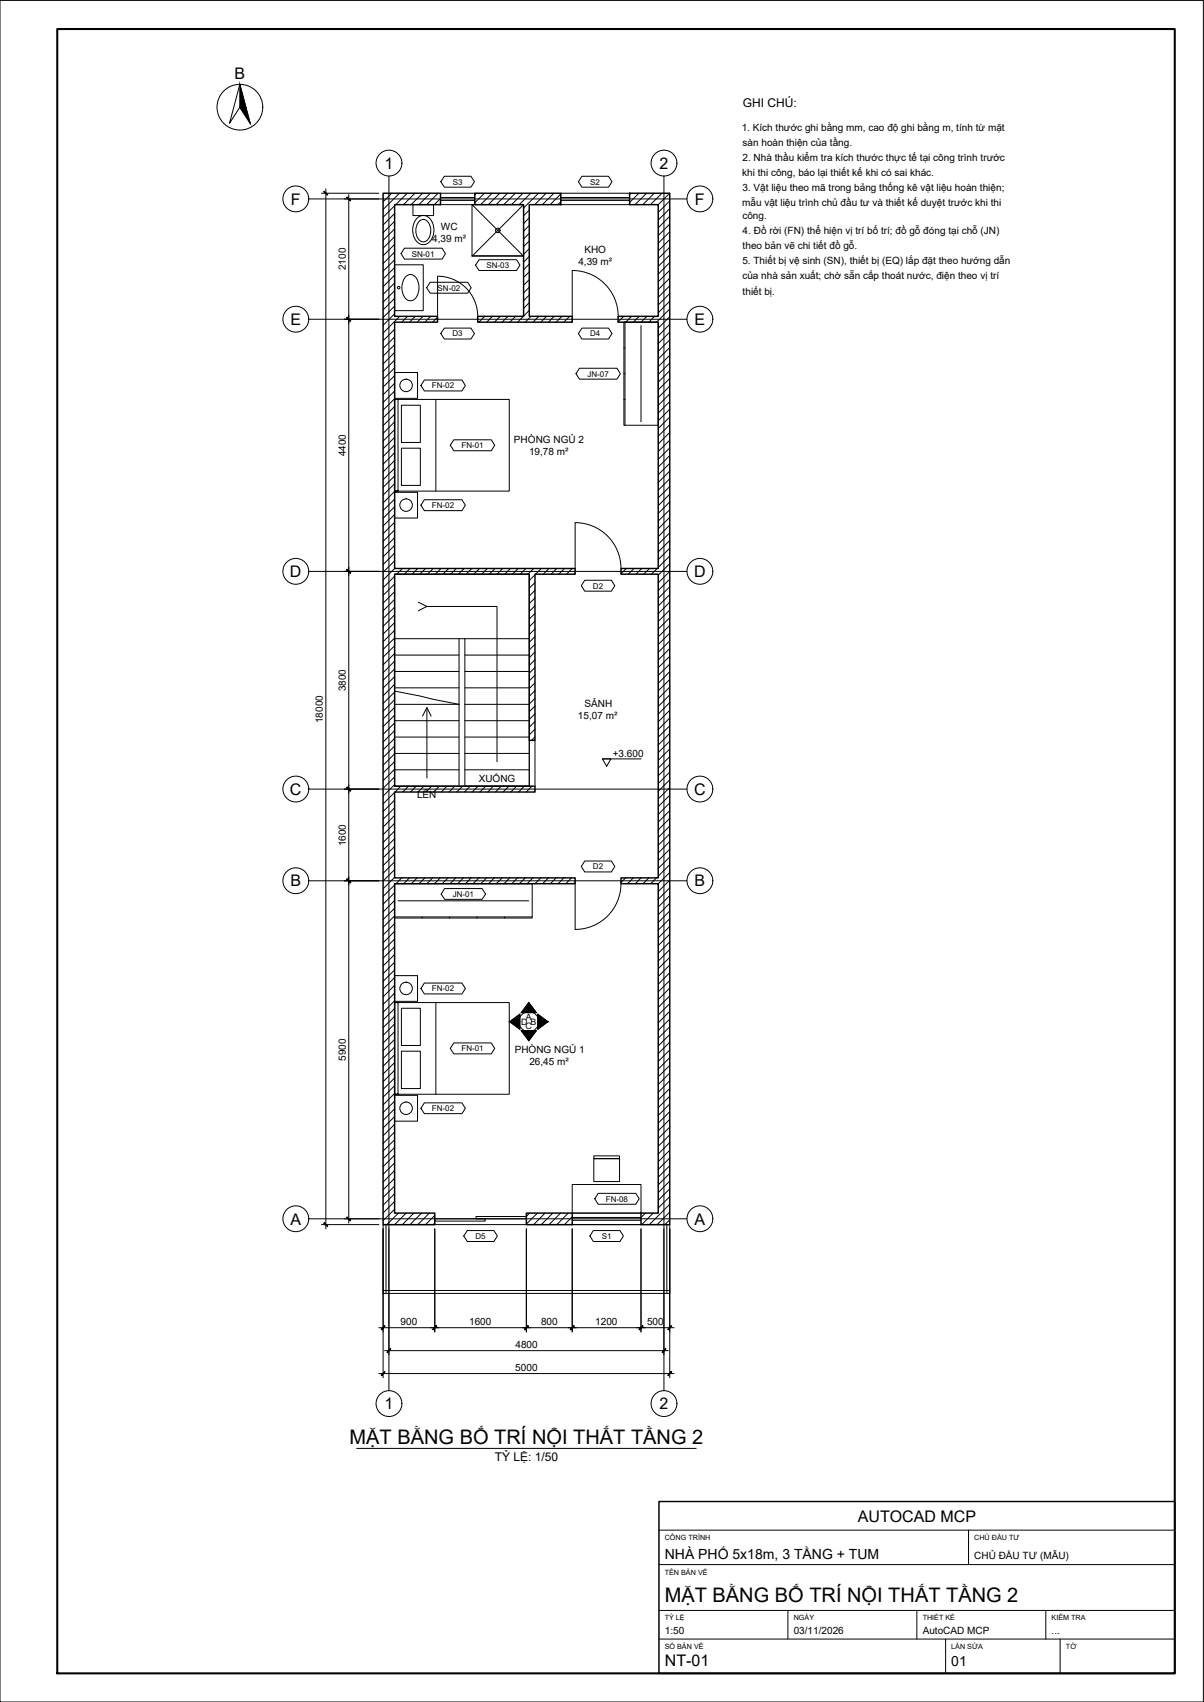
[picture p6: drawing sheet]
<svg xmlns="http://www.w3.org/2000/svg" width="420mm" height="594mm" viewBox="0 0 420 594" stroke-linecap="round" stroke-linejoin="round" font-family="sans-serif">
<!-- layer: A-WALL -->
<path d="M133.7 67.5h20v3.9h-16v39h15v2.1h-15v85.9h63v2h-14v58h-2v-58h-47v74h49v2.1h-49v29.9h63v2.1h-63v114.9h14v4.1h-18zM165.7 67.5h30v3.9h-11v39h15v2.1h-33v-2.1h16v-39h-17zM219.7 67.5h14v360h-10v-4.1h6v-114.9h-13v-2.1h13v-106h-13v-2h13v-85.9h-14v-2.1h14v-39h-10zM183.7 423.4h16v4.1h-16z" fill="none" stroke="#000" stroke-width=".51"/>
<!-- layer: A-WALL-PATT -->
<g fill="none" stroke="#000" stroke-width=".35">
<path d="M134 67.5l-.3 .2M136.7 67.5l-3 3M137.7 71.8l-4 4M137.7 74.5l-4 4M137.7 77.2l-4 4M137.7 79.9l-4 4M139.4 67.5l-5.7 5.6M142.1 67.5l-4 3.9M144.8 67.5l-4 3.9M147.5 67.5l-4 3.9M150.2 67.5l-4 3.9M152.9 67.5l-4 3.9"/>
<path d="M153.7 69.3l-2.1 2.1M166.3 67.5l-.6 .6M169 67.5l-3.3 3.3M171.7 67.5l-4 3.9M174.4 67.5l-4 3.9M177.1 67.5l-4 3.9M179.8 67.5l-4 3.9M182.5 67.5l-4 3.9M184.7 73.3l-2 2M184.7 76l-2 2M184.7 78.7l-2 2M185.2 67.5l-4 3.9"/>
<path d="M187.9 67.5l-5.2 5.1M190.6 67.5l-4 3.9M193.3 67.5l-4 3.9M195.7 67.7l-3.7 3.7M195.7 70.4l-1 1M220.2 67.5l-.5 .5M222.9 67.5l-3.2 3.2M225.6 67.5l-4 3.9M228.3 67.5l-4 3.9M231 67.5l-4 3.9M233.7 67.5l-4 3.9M233.7 70.1l-4 4"/>
<path d="M233.7 72.8l-4 4M233.7 75.5l-4 4M233.7 78.2l-4 4M137.7 82.6l-4 4M137.7 85.3l-4 4M137.7 88l-4 4M137.7 90.7l-4 4M137.7 93.4l-4 4M137.7 96.1l-4 4M137.7 98.8l-4 4M184.7 81.4l-2 2M184.7 84.1l-2 2"/>
<path d="M184.7 86.8l-2 2M184.7 89.5l-2 2M184.7 92.2l-2 2M184.7 94.9l-2 2M184.7 97.6l-2 2M233.7 80.9l-4 4M233.7 83.6l-4 4M233.7 86.3l-4 4M233.7 89l-4 4M233.7 91.7l-4 4M233.7 94.4l-4 4M233.7 97.1l-4 4"/>
<path d="M233.7 99.8l-4 4M137.7 101.5l-4 4M137.7 104.2l-4 4M137.7 106.9l-4 3.9M137.7 109.5l-4 4.1M137.7 114.9l-4 4M137.7 117.6l-4 4M139.5 110.4l-5.8 5.9M142.2 110.4l-2 2.1M144.9 110.4l-2 2.1M147.6 110.4l-2 2.1M150.3 110.4l-2 2.1"/>
<path d="M152.7 110.7l-1.7 1.8M169.2 110.4l-2.1 2.1M171.8 110.4l-2 2.1M174.5 110.4l-1.9 2.1M177.2 110.4l-2 2.1M179.9 110.4l-2 2.1M182.6 110.4l-2 2.1M184.7 100.3l-2 1.9M184.7 103l-2 2M184.7 105.6l-2 2.1M184.7 108.3l-2 2M185.3 110.4l-2 2.1"/>
<path d="M188 110.4l-2 2.1M190.7 110.4l-2 2.1M193.4 110.4l-2 2.1M196.1 110.4l-2 2.1M198.8 110.4l-2 2.1M199.7 112.2l-.2 .3M217.6 110.4l-1.9 2M220.3 110.4l-1.9 2.1M223.1 110.4l-2.1 2.1M225.7 110.4l-2 2.1M228.4 110.4l-2 2.1M233.7 102.5l-4 3.9"/>
<path d="M233.7 105.1l-4 4M233.7 107.8l-4.6 4.7M233.7 110.5l-4 4M233.7 113.2l-4 4M233.7 115.9l-4 4M233.7 118.6l-4 4M137.7 120.3l-4 4M137.7 123l-4 4M137.7 125.7l-4 4M137.7 128.4l-4 4M137.7 131.1l-4 4M137.7 133.8l-4 4"/>
<path d="M137.7 136.5l-4 4M137.7 139.2l-4 4M233.7 121.3l-4 4M233.7 124l-4 4M233.7 126.7l-4 4M233.7 129.4l-4 4M233.7 132.1l-4 4M233.7 134.8l-4 4M233.7 137.5l-4 4M137.7 141.9l-4 4M137.7 144.6l-4 4M137.7 147.2l-4 4.1"/>
<path d="M137.7 150l-4 4M137.7 152.7l-4 3.9M137.7 155.3l-4 4.1M137.7 158l-4 4M233.7 140.2l-4 4M233.7 142.8l-4 4.1M233.7 145.6l-4 4M233.7 148.3l-4 3.9M233.7 150.9l-4 4.1M233.7 153.6l-4 4M233.7 156.4l-4 3.9M233.7 159l-4 4"/>
<path d="M137.7 160.8l-4 3.9M137.7 163.4l-4 4M137.7 166.1l-4 4M137.7 168.8l-4 4M137.7 171.5l-4 4M137.7 174.2l-4 4M137.7 176.9l-4 4M137.7 179.6l-4 4M233.7 161.7l-4 4M233.7 164.4l-4 4M233.7 167.1l-4 4M233.7 169.8l-4 4"/>
<path d="M233.7 172.5l-4 4M233.7 175.2l-4 4M233.7 177.9l-4 4M137.7 182.3l-4 4M137.7 185l-4 4M137.7 187.7l-4 4M137.7 190.4l-4 4M137.7 193.1l-4 4M137.7 195.8l-4 3.9M137.7 198.4l-4 4.1M140.4 198.4l-2 2M143.1 198.4l-2 2"/>
<path d="M145.8 198.4l-2 2M148.5 198.4l-2 2M151.2 198.4l-2 2M153.9 198.4l-2 2M156.6 198.4l-2 2M159.3 198.4l-2 2M162 198.4l-2 2M164.7 198.4l-2.1 2M167.3 198.4l-1.9 2M170.1 198.4l-2 2M172.8 198.4l-2.1 2M175.4 198.4l-2 2"/>
<path d="M178.1 198.4l-2 2M180.8 198.4l-2 2M183.5 198.4l-2 2M186.2 198.4l-2 2M188.9 198.4l-2 2M191.6 198.4l-2 2M194.3 198.4l-2 2M197 198.4l-2 2M199.7 198.4l-2 2M218.6 198.4l-1.9 1.9M221.2 198.4l-2 2M223.9 198.4l-1.9 2"/>
<path d="M226.7 198.4l-2.1 2M229.3 198.4l-2 2M233.7 180.6l-4 4M233.7 183.3l-4 4M233.7 186l-4 4M233.7 188.7l-4 4M233.7 191.4l-4 3.9M233.7 194.1l-4 3.9M233.7 196.7l-4 4.1M233.7 199.4l-4 4M137.7 201.1l-4 4.1M137.7 203.8l-4 4"/>
<path d="M137.7 206.5l-4 4M137.7 209.2l-4 4M137.7 211.9l-4 4M137.7 214.6l-4 4M137.7 217.3l-4 4M186.7 200.6l-2 2M186.7 203.3l-2 2M186.7 206.1l-2 1.9M186.7 208.7l-2 2M186.7 211.4l-2 2M186.7 214.1l-2 2M186.7 216.8l-2 2"/>
<path d="M186.7 219.5l-2 2M200.7 200.1l-.3 .3M233.7 202.2l-4 3.9M233.7 204.8l-4 4M233.7 207.5l-4 4M233.7 210.2l-4 4M233.7 212.9l-4 4M233.7 215.6l-4 4M233.7 218.3l-4 4M137.7 220l-4 4M137.7 222.7l-4 4M137.7 225.4l-4 4"/>
<path d="M137.7 228.1l-4 4M137.7 230.8l-4 4M137.7 233.5l-4 4M137.7 236.2l-4 4M137.7 238.9l-4 4M186.7 222.2l-2 2M186.7 224.9l-2 2M186.7 227.6l-2 2M186.7 230.3l-2 2M186.7 233l-2 2M186.7 235.7l-2 2M186.7 238.4l-2 1.9"/>
<path d="M233.7 221l-4 4M233.7 223.7l-4 4M233.7 226.4l-4 4M233.7 229.1l-4 4M233.7 231.8l-4 4M233.7 234.5l-4 4M233.7 237.2l-4 3.9M233.7 239.8l-4 4.1M137.7 241.6l-4 3.9M137.7 244.2l-4 4.1M137.7 246.9l-4 4.1M137.7 249.7l-4 3.9"/>
<path d="M137.7 252.3l-4 4M137.7 255l-4 4M137.7 257.7l-4 4M186.7 241.1l-2 1.9M186.7 243.7l-2 2.1M186.7 246.4l-2 2M186.7 249.1l-2 2M186.7 251.8l-2 2M186.7 254.5l-2 2M186.7 257.2l-1.2 1.2M233.7 242.5l-4 4.1M233.7 245.3l-4 3.9"/>
<path d="M233.7 247.9l-4 4M233.7 250.6l-4 4M233.7 253.3l-4 4M233.7 256l-4 4M233.7 258.7l-4 4M137.7 260.4l-4 4M137.7 263.1l-4 4M137.7 265.8l-4 4M137.7 268.5l-4 4M137.7 271.2l-4 4M137.7 273.9l-4 4M137.7 276.6l-4 4"/>
<path d="M137.7 279.3l-4 4M139.8 274.4l-2 2.1M142.5 274.4l-2 2.1M145.2 274.4l-1.9 2.1M147.9 274.4l-2 2.1M150.6 274.4l-2 2.1M153.3 274.4l-2 2.1M156 274.4l-2 2.1M158.7 274.4l-2 2.1M161.4 274.4l-2 2.1M164.1 274.4l-2 2.1M166.8 274.4l-2 2.1"/>
<path d="M169.5 274.4l-2 2.1M172.2 274.4l-2 2.1M174.9 274.4l-2 2.1M177.6 274.4l-2 2.1M180.3 274.4l-2 2.1M183 274.4l-2 2.1M185.6 274.4l-2 2.1M186.7 276.1l-.3 .4M233.7 261.4l-4 4M233.7 264.1l-4 4M233.7 266.8l-4 4M233.7 269.5l-4 4"/>
<path d="M233.7 272.2l-4 4M233.7 274.9l-4 4M233.7 277.6l-4 4M137.7 282l-4 4M137.7 284.7l-4 4M137.7 287.4l-4 4M137.7 290l-4 4.1M137.7 292.7l-4 4M137.7 295.5l-4 3.9M137.7 298.1l-4 4M233.7 280.3l-4 4M233.7 283l-4 3.9"/>
<path d="M233.7 285.6l-4 4.1M233.7 288.3l-4 4M233.7 291.1l-4 3.9M233.7 293.7l-4 4M233.7 296.4l-4 4M233.7 299.1l-4 4M137.7 300.8l-4 4M137.7 303.5l-4 4M137.7 306.2l-4 4M137.7 308.9l-4 4M137.7 311.6l-4 4M137.7 314.3l-4 4"/>
<path d="M137.7 317l-4 4M137.7 319.7l-4 4M140.2 306.4l-2 2.1M142.9 306.4l-2 2.1M145.6 306.4l-2 2.1M148.3 306.4l-2 2.1M151 306.4l-2 2.1M153.6 306.4l-2 2.1M156.3 306.4l-2 2.1M159 306.4l-1.9 2.1M161.7 306.4l-2 2.1M164.4 306.4l-2 2.1"/>
<path d="M167.1 306.4l-2 2.1M169.8 306.4l-2 2.1M172.5 306.4l-2 2.1M175.2 306.4l-2 2.1M177.9 306.4l-2 2.1M180.6 306.4l-2 2.1M183.3 306.4l-2 2.1M186 306.4l-2 2.1M188.7 306.4l-2 2.1M191.4 306.4l-2 2.1M194.1 306.4l-2 2.1M196.8 306.4l-2 2.1"/>
<path d="M199.4 306.4l-2 2.1M200.7 307.9l-.5 .6M218.3 306.4l-1.6 1.6M221 306.4l-2 2.1M223.7 306.4l-2 2.1M226.4 306.4l-2 2.1M229.1 306.4l-2 2.1M233.7 301.8l-4 4M233.7 304.5l-4 4M233.7 307.2l-4 4M233.7 309.9l-4 4M233.7 312.6l-4 4"/>
<path d="M233.7 315.3l-4 4M233.7 318l-4 4M137.7 322.4l-4 4M137.7 325.1l-4 4M137.7 327.8l-4 4M137.7 330.5l-4 3.9M137.7 333.2l-4 4M137.7 335.8l-4 4.1M137.7 338.6l-4 3.9M233.7 320.7l-4 4M233.7 323.4l-4 4M233.7 326.1l-4 3.9"/>
<path d="M233.7 328.8l-4 4M233.7 331.4l-4 4.1M233.7 334.2l-4 3.9M233.7 336.9l-4 3.9M233.7 339.5l-4 4M137.7 341.2l-4 4M137.7 343.9l-4 4.1M137.7 346.6l-4 4M137.7 349.3l-4 4M137.7 352l-4 4M137.7 354.7l-4 4M137.7 357.4l-4 4"/>
<path d="M233.7 342.2l-4 4M233.7 344.9l-4 4M233.7 347.6l-4 4M233.7 350.3l-4 4M233.7 353l-4 4M233.7 355.7l-4 4M233.7 358.4l-4 4M137.7 360.1l-4 4M137.7 362.8l-4 4M137.7 365.5l-4 4M137.7 368.2l-4 4M137.7 370.9l-4 4"/>
<path d="M137.7 373.6l-4 4M137.7 376.3l-4 4M137.7 378.9l-4 4.1M233.7 361.1l-4 4M233.7 363.8l-4 4M233.7 366.5l-4 4M233.7 369.2l-4 4M233.7 371.9l-4 3.9M233.7 374.5l-4 4.1M233.7 377.2l-4 4.1M233.7 380l-4 3.9M137.7 381.6l-4 4.1"/>
<path d="M137.7 384.4l-4 3.9M137.7 387l-4 4M137.7 389.7l-4 4M137.7 392.4l-4 4M137.7 395.1l-4 4M137.7 397.8l-4 4M233.7 382.6l-4 4M233.7 385.3l-4 4.1M233.7 388l-4 4M233.7 390.7l-4 4M233.7 393.4l-4 4M233.7 396.1l-4 4"/>
<path d="M233.7 398.8l-4 4M137.7 400.5l-4 4M137.7 403.2l-4 4M137.7 405.9l-4 4M137.7 408.6l-4 4M137.7 411.3l-4 4M137.7 414l-4 4M137.7 416.7l-4 4M137.7 419.4l-4 4M233.7 401.5l-4 4M233.7 404.2l-4 4M233.7 406.9l-4 4"/>
<path d="M233.7 409.6l-4 4M233.7 412.3l-4 4M233.7 415l-4 4M233.7 417.7l-4 4M137.7 422.1l-4 4M139 423.4l-4 4.1M141.7 423.4l-4 4.1M144.4 423.4l-4 4.1M147.1 423.4l-4 4.1M149.8 423.4l-4 4.1M151.7 424.2l-3.2 3.3M151.7 426.9l-.5 .6"/>
<path d="M184.8 423.4l-1.1 1.2M187.5 423.4l-3.8 3.8M190.2 423.4l-4 4.1M192.9 423.4l-4 4.1M195.6 423.4l-4 4.1M198.3 423.4l-4 4.1M199.7 424.7l-2.7 2.8M199.7 427.4v.1M225.3 423.4l-1.6 1.6M227.9 423.4l-4 4.1M233.7 420.3l-7.1 7.2M233.7 423.1l-4.4 4.4"/>
<path d="M233.7 425.8l-1.7 1.7"/>
</g>
<!-- layer: A-DOOR -->
<path d="M152.7 96.4v14M152.7 96.4a14 14 0 0 1 14 14M199.7 94.4v16M199.7 94.4a16 16 0 0 1 16 16M216.7 198.4a16 16 0 0 0-16-16v16M216.7 308.4a16 16 0 0 1-16 16v-15.9M151.7 425.4h17.6v.8h-17.6zM166.1 424.6h17.6v.8h-17.6z" fill="none" stroke="#000" stroke-width=".35"/>
<!-- layer: A-ANNO-TEXT -->
<path d="M155.1 61.5h9.2l1.3 1.9-1.3 1.9h-9.2l-1.3-1.9zM203.1 61.5h9.2l1.3 1.9-1.3 1.9h-9.2l-1.3-1.9zM155.1 114.5h9.2l1.3 1.9-1.3 1.9h-9.2l-1.3-1.9zM203.1 114.5h9.2l1.3 1.9-1.3 1.9h-9.2l-1.3-1.9zM204 202.5h9.4l1.1 1.9-1.1 1.9h-9.4l-1.1-1.9zM204 300.5h9.4l1.1 1.9-1.1 1.9h-9.4l-1.1-1.9zM163.1 429.5h9.2l1.3 1.9-1.3 1.9h-9.2l-1.3-1.9zM207.1 429.5h9.3l1.2 1.9-1.2 1.9h-9.3l-1.2-1.9zM124.5 505.6h118.5" fill="none" stroke="#000" stroke-width=".35"/>
<!-- layer: A-GLAZ -->
<g fill="none" stroke="#000" stroke-width=".35">
<path d="M153.7 67.5h12M153.7 71.4h12M153.7 68.9h12M153.7 69.9h12M195.7 67.5h24M195.7 71.4h24M195.7 68.9h24M195.7 69.9h24M164.7 89.3h18M199.7 427.5h24M199.7 423.4h24M199.7 425.9h24"/>
<path d="M199.7 425h24"/>
</g>
<!-- layer: A-OPEN -->
<path d="M184.7 258.4v16M186.7 258.4v16" fill="none" stroke="#000" stroke-width=".35"/>
<!-- layer: A-ANNO-DIMS -->
<g fill="none" stroke="#000" stroke-width=".35">
<path d="M112.2 67.5h20M113.7 65.9v363M120.2 69.4h12M121.7 67.9v359M120.2 111.4h12M120.2 199.4h12M120.2 275.4h12M120.2 307.4h12M112.2 427.5h20M120.2 425.4h12M133.7 428.9v52M135.7 428.9v44"/>
<path d="M151.7 428.9v36M183.7 428.9v36M199.7 428.9v36M223.7 428.9v36M231.7 428.9v44M233.7 428.9v52M132.2 463.4h103M132.2 479.4h103M134.2 471.4h99"/>
</g>
<!-- layer: 0 -->
<g fill="#000" stroke="#000" stroke-width=".35">
<path d="M113 66.9l1.2 1.2 .1-.1zM113 66.9l.2-.1 1.1 1.2z"/>
<path d="M121 68.9l1.2 1.2 .1-.1zM121 68.9l.2-.1 1.1 1.2z"/>
<path d="M121.2 110.8l-.2 .1 1.3 1.1zM121 110.9l1.3 1.1-.1 .1z"/>
<path d="M121 110.9l1.2 1.2 .1-.1zM121.2 110.8l1.1 1.2-1.3-1.1z"/>
<path d="M121.2 198.8l-.2 .1 1.3 1.1zM121 198.9l1.3 1.1-.1 .1z"/>
<path d="M121 198.9l1.2 1.2 .1-.1zM121.2 198.8l1.1 1.2-1.3-1.1z"/>
<path d="M121.2 274.8l-.2 .1 1.3 1.1zM121 274.9l1.3 1.1-.1 .1z"/>
<path d="M121 274.9l1.2 1.2 .1-.1zM121 274.9l.2-.1 1.1 1.2z"/>
<path d="M121.2 306.8l-.2 .1 1.3 1.1zM121 306.9l1.3 1.1-.1 .1z"/>
<path d="M121 306.9l1.2 1.2 .1-.1zM121.2 306.8l1.1 1.2-1.3-1.1z"/>
<path d="M113.2 426.8l-.2 .1 1.3 1.1zM113 426.9l1.3 1.1-.1 .1z"/>
<path d="M121.2 424.8l-.2 .1 1.3 1.1zM121 424.9l1.3 1.1-.1 .1z"/>
<path d="M134.2 462.8l-1 1.3 1.2-1.2zM134.2 462.8l-1 1.3-.1-.1z"/>
<path d="M134.2 478.8l-1 1.3 1.2-1.2zM134.2 478.8l-1 1.3-.1-.1z"/>
<path d="M136.2 470.8l-1 1.3 1.2-1.2zM136.2 470.8l-1 1.3-.2-.1z"/>
<path d="M152.2 462.8l-1.2 1.2 .2 .1zM152.2 462.8l.2 .1-1.2 1.2z"/>
<path d="M152.2 462.8l-1 1.3 1.2-1.2zM152.2 462.8l-1 1.3-.2-.1z"/>
<path d="M184.2 462.8l-1.2 1.2 .2 .1zM184.2 462.8l.2 .1-1.2 1.2z"/>
<path d="M184.2 462.8l-1 1.3 1.2-1.2zM184.2 462.8l-1 1.3-.2-.1z"/>
<path d="M200.2 462.8l-1.1 1.2 .1 .1zM200.2 462.8l.2 .1-1.2 1.2z"/>
<path d="M200.2 462.8l-1 1.3 1.2-1.2zM200.2 462.8l-1 1.3-.1-.1z"/>
<path d="M224.2 462.8l-1.1 1.2 .1 .1zM224.2 462.8l.2 .1-1.2 1.2z"/>
<path d="M224.2 462.8l-1 1.3 1.2-1.2zM224.2 462.8l-1 1.3-.1-.1z"/>
<path d="M232.2 470.8l-1.1 1.2 .1 .1zM232.2 470.8l.2 .1-1.2 1.2z"/>
<path d="M234.2 462.8l-1.2 1.2 .2 .1zM234.2 462.8l.2 .1-1.2 1.2z"/>
<path d="M234.2 478.8l-1.2 1.2 .2 .1zM234.2 478.8l.2 .1-1.2 1.2z"/>
</g>
<!-- layer: S-GRID -->
<path d="M107.7 69.4h132M135.7 61.4v424.1M231.7 61.4v424.1M107.7 111.4h132M107.7 199.4h132M107.7 275.4h132M107.7 307.4h132M107.7 425.4h132" fill="none" stroke="#000" stroke-width=".35"/>
<!-- layer: S-GRID-IDEN -->
<g fill="none" stroke="#000" stroke-width=".35">
<circle cx="135.7" cy="56.9" r="4.5"/>
<circle cx="231.7" cy="56.9" r="4.5"/>
<circle cx="103.2" cy="69.4" r="4.5"/>
<circle cx="244.2" cy="69.4" r="4.5"/>
<circle cx="103.2" cy="111.4" r="4.5"/>
<circle cx="244.2" cy="111.4" r="4.5"/>
<circle cx="103.2" cy="199.4" r="4.5"/>
<circle cx="244.2" cy="199.4" r="4.5"/>
<circle cx="103.2" cy="275.4" r="4.5"/>
<circle cx="244.2" cy="275.4" r="4.5"/>
<circle cx="103.2" cy="307.4" r="4.5"/>
<circle cx="244.2" cy="307.4" r="4.5"/>
<circle cx="103.2" cy="425.4" r="4.5"/>
<circle cx="244.2" cy="425.4" r="4.5"/>
<circle cx="135.7" cy="489.9" r="4.5"/>
<circle cx="231.7" cy="489.9" r="4.5"/>
</g>
<!-- layer: A-FLOR-STRS -->
<g fill="none" stroke="#000" stroke-width=".35">
<path d="M137.7 200.4h47v74h-47zM146 210.2l3 1.5-3 1.5M149 211.7h24.4v54.2M137.7 222.9h47M137.7 234.4h22.5M137.7 228.7h22.5M160.2 222.9v51.5M162.2 222.9v51.5h22.5M162.2 234.4h22.5M162.2 228.7h22.5M137.7 241.2l22.5 4.6h-22.5M137.7 257.3h22.5"/>
<path d="M137.7 251.6h22.5M137.7 240.1h22.5M147.4 250l1.6-3 1.5 3M149 247v24.6M162.2 257.3h22.5M162.2 251.6h22.5M162.2 245.8h22.5M162.2 240.1h22.5M137.7 268.7h22.5M137.7 263h22.5M162.2 268.7h22.5M162.2 263h22.5"/>
</g>
<!-- layer: A-FLOR-LEVL -->
<path d="M133.7 427.5h100v24h-100zM134.7 427.5v24M232.7 427.5v24M133.7 450.4h100" fill="none" stroke="#000" stroke-width=".35"/>
<!-- layer: A-ANNO-SYMB -->
<g fill="none" stroke="#000" stroke-width=".35">
<path d="M83.7 29.4l3.6 13.6-3.6-5.6-3.6 5.6zM210.2 264.9h3l-1.5 2.5zM210.2 264.9h13.5M177.9 356.6l3.5-2.6v5.3zM181.9 359.8h5.3l-2.7 3.5zM184.5 349.9l2.7 3.6h-5.3zM187.7 354l3.5 2.6-3.5 2.7z"/>
<circle cx="83.7" cy="37.4" r="8"/>
<circle cx="184.6" cy="356.6" r="3.5"/>
</g>
<g fill="#000" stroke="#000" stroke-width=".35">
<path d="M181.9 359.8h5.3l-2.7 3.5zM184.5 349.9l2.7 3.6h-5.3z"/>
<path d="M83.7 29.4l2.1 8h-2.1zM83.7 37.4l3.6 5.6-1.5-5.6z"/>
<path d="M177.9 356.6l3.5-2.6v2.6zM177.9 356.6l3.5 2.7v-2.7z"/>
<path d="M187.7 354l3.5 2.6h-3.5zM187.7 356.6v2.7l3.5-2.7z"/>
</g>
<!-- layer: A-FURN -->
<g fill="none" stroke="#000" stroke-width=".35">
<path d="M137.7 139.4v32v-32h40v32h-40h1.2v-32zM137.7 130h8v9h-8zM152.1 139.4v32M140.1 156.4h6.6v13h-6.6zM140.1 141.4h6.6v13h-6.6zM137.7 171.8h8v9h-8zM137.7 349.9v32v-32h40v32h-40h1.2v-32zM137.7 340.5h8v9h-8zM140.1 351.9h6.6v13h-6.6zM152.1 349.9v32M140.1 366.9h6.6v13.1h-6.6zM137.7 382.3h8v9h-8z"/>
<path d="M199.7 413.4h24v10h-24zM207.2 404.4h9v8h-9zM207.2 403.5h9v.9h-9z"/>
<circle cx="141.7" cy="134.5" r="2.18"/>
<circle cx="141.7" cy="176.3" r="2.18"/>
<circle cx="141.7" cy="345" r="2.18"/>
<circle cx="141.7" cy="386.8" r="2.18"/>
</g>
<!-- layer: A-ANNO-NOTE -->
<path d="M141.1 86.6h13.2l1.1 1.9-1.1 1.9h-13.2l-1.1-1.9zM150.1 98.5h13.1l1.2 1.9-1.2 1.9h-13.1l-1.2-1.9zM167.2 90.6h13.1l1.1 2-1.1 1.8h-13.1l-1.3-1.8zM148.1 132.6h13.1l1.2 1.9-1.2 2h-13.1l-1.2-2zM202.2 128.5h13.1l1.2 1.9-1.2 1.9h-13.1l-1.2-1.9zM158.4 153.5h13l1.2 1.9-1.2 1.9h-13l-1.3-1.9zM148.1 174.4h13.1l1.2 1.9-1.2 1.9h-13.1l-1.2-1.9zM155.2 310.1h13l1.3 2-1.3 1.8h-13l-1.2-1.8zM148.1 343.1h13.1l1.2 1.9-1.2 1.9h-13.1l-1.2-1.9zM158.4 364h13l1.2 1.9-1.2 1.9h-13l-1.3-1.9zM148.1 385h13.1l1.2 1.9-1.2 1.8h-13.1l-1.2-1.8zM208.7 416.5h13.2l1.2 1.9-1.2 1.9h-13.2l-1.1-1.9z" fill="none" stroke="#000" stroke-width=".35"/>
<!-- layer: A-FLOR-CASE -->
<path d="M217.7 112.5h12v35.9h-12zM218.1 112.5v35.9M217.7 121.4h.4M217.7 130.4h.4M217.7 139.4h.4M137.7 308.5h48v11.9h-48zM137.7 320.1h48M147.3 320.1v.3M156.9 320.1v.3M166.5 320.1v.3M176.1 320.1v.3" fill="none" stroke="#000" stroke-width=".35"/>
<!-- layer: A-HIDD -->
<path d="M223.7 113.6v33.6M138.9 314.4h45.6" fill="none" stroke="#000" stroke-width=".35"/>
<!-- layer: A-FLOR-FIXT -->
<g fill="none" stroke="#000" stroke-width=".35">
<path d="M144.1 71.4h7.2v3.8h-7.2zM145.3 76.4a3.2 3.2 0 0 1 3.2-1.1 3.2 3.2 0 0 1 2.4 2.4 5.7 5.7 0 0 1-2.5 7.6 4.3 4.3 0 0 1-4.4-5l.2-1.8zM146.3 77.3a2.14 2.14 0 0 1 3.6 1 4.6 4.6 0 0 1-1.7 6 2.85 2.85 0 0 1-3-3l.1-2.3zM164.7 71.4v18h18v-18h-18l18 18M182.7 71.4l-18 18M137.7 92.4h10v16h-10zM141.6 96.6a2.43 2.43 0 0 1 4.1 1.2 5.5 5.5 0 0 1-1.9 7.1 3.3 3.3 0 0 1-3.5-3.6l.2-2.7z"/>
<circle cx="173.7" cy="80.4" r=".78"/>
<circle cx="139.1" cy="100.4" r=".44"/>
</g>
<!-- layer: A-ANNO-TTLB -->
<path d="M0 .1h419.9v594h-419.9zM230 534.1h180M338 534.1v12M230 546.1h180M230 572.1h180M230 562.1h180M275 562.1v10M320 562.1v10M330 572.1v12M365 562.1v10M370 572.1v12" fill="none" stroke="#000" stroke-width=".35"/>
<path d="M20 10.1h390v574h-390z" fill="none" stroke="#000" stroke-width=".72"/>
<path d="M230 524.1h180v60h-180z" fill="none" stroke="#000" stroke-width=".51"/>
<g font-size="7">
<text x="122" y="504">MẶT BẰNG BỐ TRÍ NỘI THẤT TẦNG 2</text>
<text x="232" y="559.1">MẶT BẰNG BỐ TRÍ NỘI THẤT TẦNG 2</text>
</g>
<g font-size="5.6">
<text x="81.8" y="27.4">B</text>
<text x="134.2" y="58.9">1</text>
<text x="230.2" y="58.9">2</text>
<text x="101.5" y="71.4">F</text>
<text x="242.5" y="71.4">F</text>
<text x="101.3" y="113.4">E</text>
<text x="242.4" y="113.4">E</text>
<text x="101.2" y="201.4">D</text>
<text x="242.2" y="201.4">D</text>
<text x="101.2" y="277.4">C</text>
<text x="242.2" y="277.4">C</text>
<text x="101.3" y="309.4">B</text>
<text x="242.4" y="309.4">B</text>
<text x="101.3" y="427.5">A</text>
<text x="242.4" y="427.5">A</text>
<text x="134.2" y="491.9">1</text>
<text x="230.2" y="491.9">2</text>
<text x="299.3" y="531.1">AUTOCAD MCP</text>
<text x="232" y="581.6">NT-01</text>
</g>
<g font-size="4.9">
<text x="232" y="544.1">NHÀ PHỐ 5x18m, 3 TẦNG + TUM</text>
<text x="332" y="581.6">01</text>
</g>
<g font-size="4.2">
<text x="259.2" y="37.4">GHI CHÚ:</text>
<text x="172.6" y="510.1">TỶ LỆ: 1/50</text>
</g>
<g font-size="3.5">
<text x="258.8" y="45.6">1. Kích thước ghi bằng mm, cao độ ghi bằng m, tính từ mặt</text>
<text x="259.1" y="50.8">sàn hoàn thiện của tầng.</text>
<text x="259.1" y="56.1">2. Nhà thầu kiểm tra kích thước thực tế tại công trình trước</text>
<text x="259" y="61.4">khi thi công, báo lại thiết kế khi có sai khác.</text>
<text x="259" y="71.9">mẫu vật liệu trình chủ đầu tư và thiết kế duyệt trước khi thi</text>
<text x="259.1" y="66.6">3. Vật liệu theo mã trong bảng thống kê vật liệu hoàn thiện;</text>
<text x="259.1" y="76.5">công.</text>
<text x="153.9" y="80.4">WC</text>
<text x="259.2" y="81.8">4. Đồ rời (FN) thể hiện vị trí bố trí; đồ gỗ đóng tại chỗ (JN)</text>
<text x="150.8" y="84.6">4,39 m²</text>
<text x="203.9" y="88.4">KHO</text>
<text x="259.2" y="87">theo bản vẽ chi tiết đồ gỗ.</text>
<text x="120.6" y="94.3" transform="rotate(-90 120.6 94.3)">2100</text>
<text x="201.8" y="92.6">4,39 m²</text>
<text x="259.1" y="92.3">5. Thiết bị vệ sinh (SN), thiết bị (EQ) lắp đặt theo hướng dẫn</text>
<text x="259.1" y="97.5">của nhà sản xuất; chờ sẵn cấp thoát nước, điện theo vị trí</text>
<text x="259.2" y="102.8">thiết bị.</text>
<text x="179.4" y="154.7">PHÒNG NGỦ 2</text>
<text x="120.6" y="159.3" transform="rotate(-90 120.6 159.3)">4400</text>
<text x="184.6" y="158.8">19,78 m²</text>
<text x="120.6" y="241.3" transform="rotate(-90 120.6 241.3)">3800</text>
<text x="201.7" y="250.8">15,07 m²</text>
<text x="204" y="246.6">SẢNH</text>
<text x="112.6" y="252.4" transform="rotate(-90 112.6 252.4)">18000</text>
<text x="213.8" y="264.1">+3.600</text>
<text x="167" y="273">XUỐNG</text>
<text x="145.5" y="278.7">LÊN</text>
<text x="120.6" y="295.4" transform="rotate(-90 120.6 295.4)">1600</text>
<text x="120.6" y="370.3" transform="rotate(-90 120.6 370.3)">5900</text>
<text x="179.6" y="367.7">PHÒNG NGỦ 1</text>
<text x="184.7" y="371.8">26,45 m²</text>
<text x="139.8" y="462.4">900</text>
<text x="163.7" y="462.4">1600</text>
<text x="188.8" y="462.4">800</text>
<text x="207.7" y="462.4">1200</text>
<text x="225.8" y="462.4">500</text>
<text x="179.9" y="470.4">4800</text>
<text x="179.8" y="478.4">5000</text>
<text x="340" y="544.1">CHỦ ĐẦU TƯ (MẪU)</text>
<text x="232" y="570.3">1:50</text>
<text x="277" y="570.3">03/11/2026</text>
<text x="322" y="570.3">AutoCAD MCP</text>
<text x="367" y="570.3">...</text>
</g>
<g font-size="3.1">
<text x="181.9" y="357.7">D B</text>
<text x="183.4" y="359.3">C</text>
<text x="183.5" y="356.1">A</text>
</g>
<g font-size="2.8">
<text x="158" y="64.4">S3</text>
<text x="206" y="64.4">S2</text>
<text x="143.7" y="89.5">SN-01</text>
<text x="169.8" y="93.5">SN-03</text>
<text x="152.7" y="101.4">SN-02</text>
<text x="157.9" y="117.4">D3</text>
<text x="205.9" y="117.4">D4</text>
<text x="205" y="131.4">JN-07</text>
<text x="150.7" y="135.5">FN-02</text>
<text x="161" y="156.4">FN-01</text>
<text x="150.7" y="177.3">FN-02</text>
<text x="206.9" y="205.4">D2</text>
<text x="206.9" y="303.4">D2</text>
<text x="158" y="313">JN-01</text>
<text x="150.7" y="346">FN-02</text>
<text x="161" y="366.9">FN-01</text>
<text x="150.7" y="387.8">FN-02</text>
<text x="211.4" y="419.5">FN-08</text>
<text x="165.9" y="432.4">D5</text>
<text x="210" y="432.4">S1</text>
</g>
<g font-size="2.5">
<text x="232" y="537.6">CÔNG TRÌNH</text>
<text x="340" y="537.6">CHỦ ĐẦU TƯ</text>
<text x="232" y="549.6">TÊN BẢN VẼ</text>
<text x="232" y="565.3">TỶ LỆ</text>
<text x="277" y="565.3">NGÀY</text>
<text x="322" y="565.3">THIẾT KẾ</text>
<text x="367" y="565.3">KIỂM TRA</text>
<text x="232" y="575.6">SỐ BẢN VẼ</text>
<text x="332" y="575.6">LẦN SỬA</text>
<text x="372" y="575.6">TỜ</text>
</g>
</svg>
